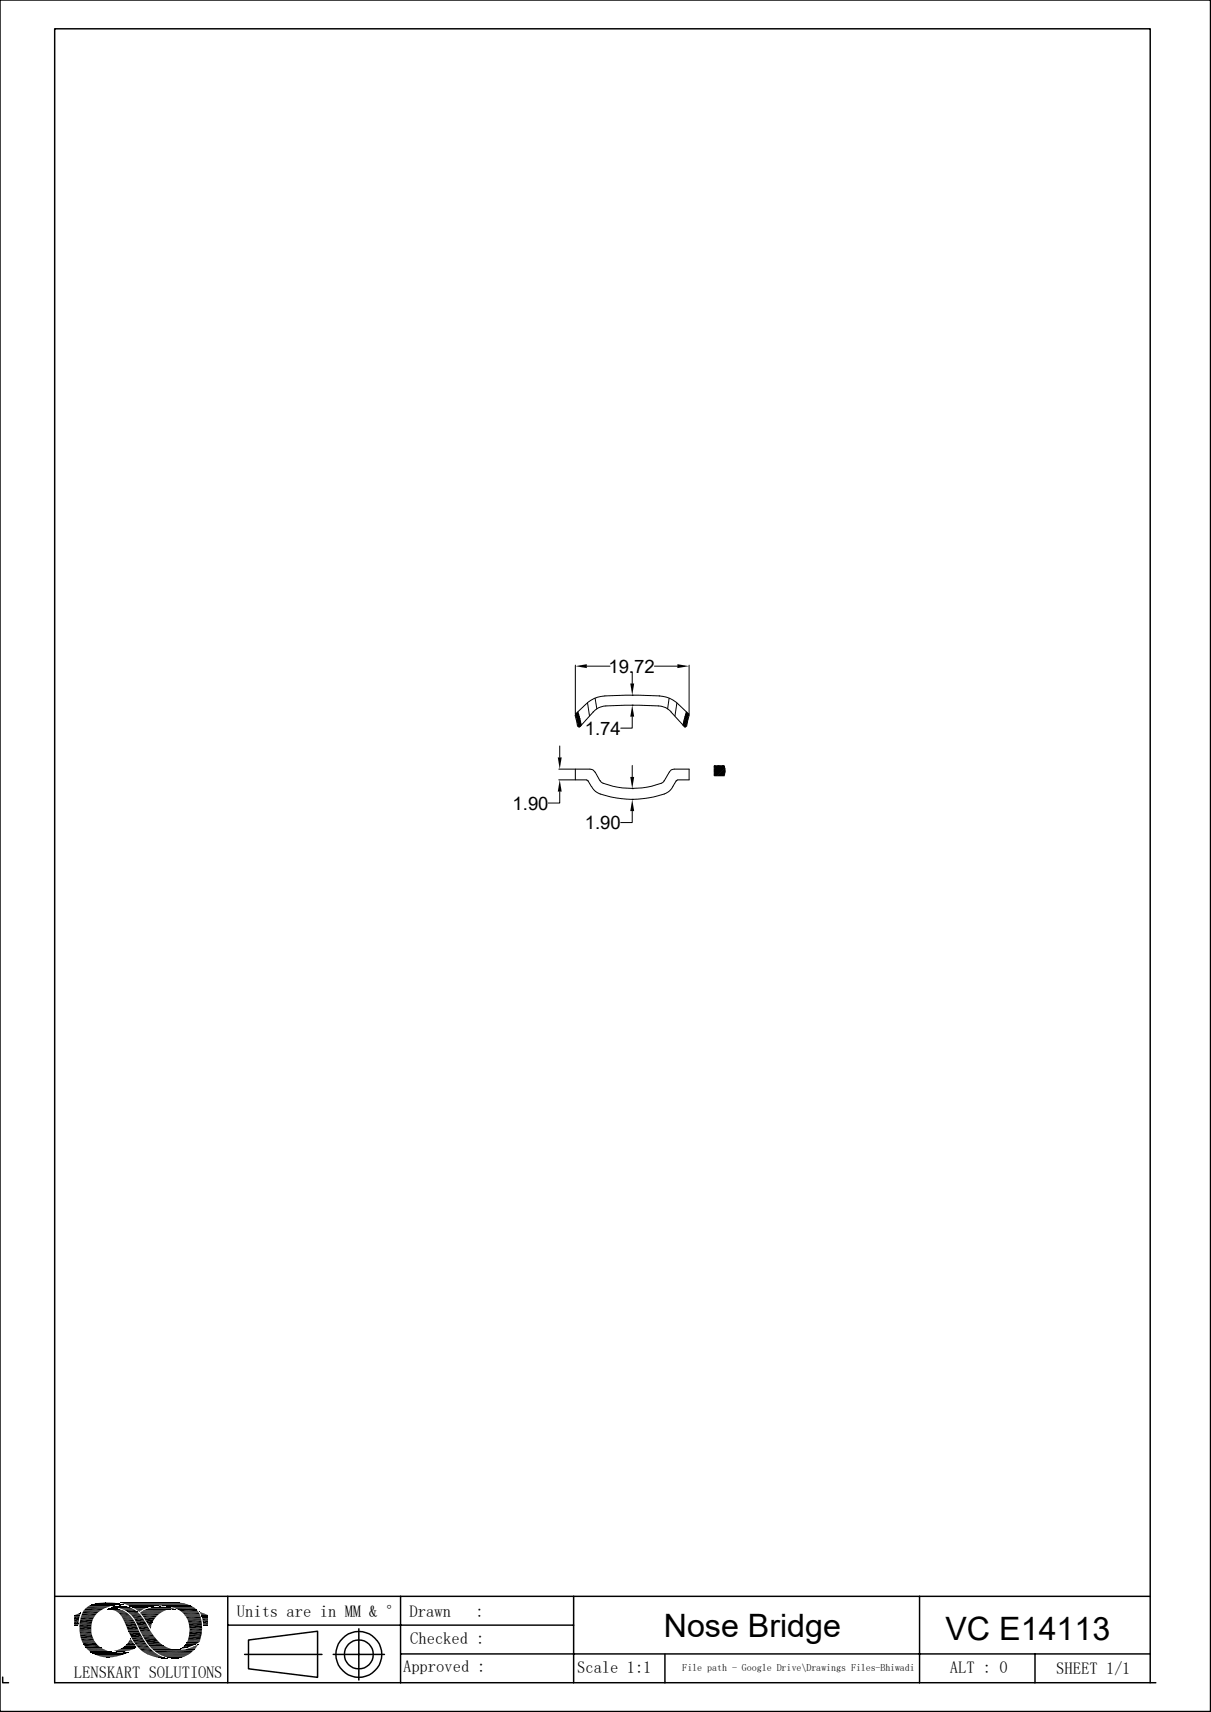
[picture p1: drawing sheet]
<svg xmlns="http://www.w3.org/2000/svg" width="210mm" height="297mm" viewBox="0 0 210 297" stroke-linecap="round" stroke-linejoin="round" font-family="sans-serif">
<g fill="none" stroke="#000" stroke-width=".17">
<path d="M99.8 115.4v8.6M101.8 115.6h4M109.6 116.6v2M113.5 115.6h4M119.5 115.4v8.6M96.9 133.4h2.8M96.9 135.3h2.8M97.1 137.3v2h-2M97.1 129.4v2M99.7 124.1l.5 1.9M99.8 124.1l.8 .9M99.8 123.9l.8 .8"/>
<path d="M99.9 123.9l-.1 .2M99.9 124.5l.8 .8M99.9 123.8l.6 .6M100 124.8l.8 .8M100 123.7l.4 .3M100.1 125.3l.6 .6M100.2 123.6l.1 .1M100.2 123.5l.6 2.3-.8-.7M100.2 126l.2 .1h.1M100.2 125.9l.3 .3M101.7 135.3l.3 .2M101.9 122l.3 2.2"/>
<path d="M102 135.5l.6 1M103.2 133.9a.88 .88 0 0 0-.9-.5h-2.5v1.9h1.9M103.2 133.9l.9 1.6M103.2 121.2l.3 1.8M104.1 135.4l.1 .2a11.2 11.2 0 0 0 6.3 1.1 10.3 10.3 0 0 0 4.6-1.1l.1-.2M109.6 124.3v2h-1.9M109.6 132.8v2M109.7 136.8h.1M109.7 138.7h.1M109.7 120.6h.1M109.7 122.3h.1M114.3 120.7a4.9 4.9 0 0 1 3.4 1.5l1.7 1.7"/>
<path d="M114.4 120.7h-1.2a53.9 53.9 0 0 0-9.5 .2 5.1 5.1 0 0 0-2.1 1.3l-1.8 1.7M116 121.2l-.2 1.8M116.4 123.5l2.3 2.6h.2l.1-.1M116.4 123.5l-1-.7a4.8 4.8 0 0 0-2.3-.4 50.5 50.5 0 0 0-8.9 .2l-1 .6-2.6 2.9-.4-.5M117.3 135.5l-.8 1.3-.5 .5a14.3 14.3 0 0 1-8.2 1.3l-1.9-.3-1.8-.5-.8-.5-.7-.8M117.4 122l-.3 2.2M117.5 135.3l-.2 .2M117.5 135.3h2v-1.9h-2.6a.88 .88 0 0 0-.8 .5l-.9 1.6M119 123.5l-.6 2.3 .8-.7M119 125.9l-.2 .3M119.1 125.6l-.4 .5M119.1 123.6l-.1 .1"/>
<path d="M119.2 125.3l-.6 .6M119.2 123.7l-.3 .3M119.3 124.8l-.8 .8M119.3 123.8l-.5 .6M119.4 124.5l-.8 .8M119.4 123.9l.1 .2M119.5 123.9l-.8 .8M119.5 124.1l-.9 .9M119.5 124.1l-.4 1.9M124 132.9l-.1 .1M124.2 132.9l-.3 .3M124.4 132.9l-.5 .5"/>
<path d="M124.6 132.9l-.7 .7M124.8 132.9l-.9 1M125.1 132.9l-1.2 1.2M125.3 132.9l-1.4 1.4M125.5 132.9l-1.6 1.6M125.6 132.9a2.2 2.2 0 0 1 0 1.7M125.6 132.9h-1.7v1.7h1.7M125.6 133l-1.6 1.6M125.7 133.1l-1.5 1.5M125.7 134.3l-.3 .3M125.7 133.3l-1.2 1.3M125.7 133.6l-1 1"/>
<path d="M125.7 134l-.5 .6M125.8 133.8l-.9 .8M109.6 140.7v2h-1.9M14.3 279.9h2.5M14.5 279.4h3M14.9 279h3.4M15.2 278.7h3.9M15.4 278.6h4.1M15.5 278.5h4.2M15.9 278.4h5.5M15.9 278.4h5.4M16 278.3h5.2"/>
<path d="M16.2 278.3h4.8M16.4 278.2h4.3M16.6 278.2h3.9M17 278.1h3.1M17.1 278.1h2.9M18.5 279.2h2.2M18.7 279.2h2.1M19.3 278.8h3.1M19.3 278.8h3M19.3 278.8h3.2M19.4 278.7h2.7M19.7 278.7h2.2"/>
<path d="M20.1 278.5h-4.5M20.1 278.9h2.7M20.8 279h2M20.8 279.1h2.4M20.9 278h9.8M20.9 278h10.3M20.9 278.1h10.6M21.1 278.1h10.9M21.1 278.4h-5.4M21.4 278.2h10.8M21.5 278.3h10.9M21.8 278.3h10.7"/>
<path d="M21.8 278.4h10.9M22 278.4h10.9M22.1 278.5h11M22.4 278.6h10.7M22.4 278.6h5M22.5 278.6h4.4M22.5 278.7h4.2M22.8 278.8h3.2M23 278.9h2.6M23.2 279h2.2M24.3 279.8h3.7M24.3 279.8h3.6"/>
<path d="M24.3 279.9h3.5M24.4 279.7h3.8M24.6 279.6h3.6M24.6 279.5h4M24.8 279.4h3.9M24.9 279.3h4.2M25.2 279.2h4.2M25.5 279.1h4.8M25.7 278.8l-2.8 .1M25.7 279h4.4M25.8 279h4.2M26.1 278.9h3.6"/>
<path d="M26.3 278.9h3.2M26.6 278.8h2.6M26.8 278.8h2.2M28.2 278.6h5M28.9 278.6h4.3M28.9 278.7h4.5M29.6 278.8h4M29.9 278.9h3.8M30.2 279h3.7M30.4 279.2h-5.1M30.6 279.1h3.4M30.7 279.2h3.4"/>
<path d="M31.4 279.7h3.1M31.6 279.8h2.9M13.8 282.3h2M13.8 282.8h2M13.8 283h2M13.8 283.1h2M13.8 283.5h2.1M13.9 281h2.2M14 280.5h2.4M14 284.2h2.2M14.2 284.7h2.2M14.5 285.3h2.3"/>
<path d="M14.9 285.8h2.6M14.9 285.9h2.7M14.9 285.9h2.8M15 286h2.8M15.1 286.1h3M15.2 286.3h3.3M15.4 286.4h3.1M15.5 286.4h3.5M15.6 286.6h3.8M15.7 286.6h3.7M15.7 286.6h4.2M15.8 286.7h4.4"/>
<path d="M15.8 286.7h5.3M15.9 286.8h6.2M16.1 286.9h5.8M16.1 286.9h5.7M16.2 287h5.5M16.4 287h5.1M16.5 287.1h4.8M16.6 287.1h4.5M16.9 287.3h4M17.2 287.3h3.2M17.4 287.4h2.9M19.8 286.4h2.7"/>
<path d="M19.8 286.4h2.4M20 286.3h2.6M20.2 286.2h2.7M20.6 286.2h2.5M20.7 286.1h2.6M21 286h2.4M21 285.9h2.6M21.4 285.7h2.2M21.5 285.7h2.1M21.5 285.6h2.1M23.6 285.8h-2.3M24.6 280.2h2.7"/>
<path d="M24.9 280.6h2.1M25 286.8h2.1M25.6 287.1h2M25.6 285.2h2.4M25.9 285.5h2.5M25.9 285.6h2.7M26 285.7h2.8M26.1 285.8h3M26.2 285.9h3.1M26.3 286h3.3M26.4 286.1h3.4M26.4 286.1h3.7"/>
<path d="M26.5 286.2h4.1M26.5 286.2h4.7M26.6 286.3h7.1M26.6 286.3h7M27.1 286.7h6.1M27.3 286.9h5.7M27.5 286.9h5.4M27.5 287h5.4M27.7 287.1h5M28 287.2h4.4M28.3 287.3h3.9M28.5 287.5h3.5"/>
<path d="M29 287.5h2.6M29.1 287.6h2.5M31.2 286.2h2.5M31.9 280.1h2.7M32 280.2h2.7M32 280.3h2.7M32.1 280.4h2.7M32.2 280.4h2.6M32.2 280.5h2.6M32.4 280.9h2.5M32.4 284.8h2.2M32.4 284.9h2.2"/>
<path d="M32.4 284.9h2.1M32.4 285h2.1M32.5 284.7h2.2M32.6 284.6h2.1M32.6 284.7h2.1M32.6 284.5h2.1M32.7 281.5h2.3M32.7 283.9h2.2M32.9 282.5h2.2"/>
</g>
<g fill="#000">
<path d="M99.8 115.6l2-.4v.7zM109.3 118.6h.7l-.4 2zM117.5 115.2l2 .4-2 .3zM96.7 131.4h.7l-.3 2zM97.1 135.3l.3 2h-.7zM109.3 134.8h.7l-.4 2zM109.6 122.3l.4 2h-.7zM109.6 138.7l.4 2h-.7zM13.4 280l.4-.1 .1 .1zM13.8 279.9h.2l-.1 .1zM13.8 279.9h.2zM17.8 278h1.6z"/>
<path d="M18.2 278h1.2zM18.6 279.1h2zM18.7 279.1h1.9zM18.8 279.1h1.7zM18.8 279.1h1.6zM18.9 279.1h1.5zM19 279.1h1zM18.9 279.1h1.2zM19 279.1h1.1zM19.1 279.1h.9zM19.1 279.2l1.9 .1zM19.1 279.1h.8z"/>
<path d="M19.3 279.1h.6zM19.5 279.3l1.8 .1zM19.3 279.1h.5zM19.6 279l.2 .1zM19.6 279h.1zM19.7 279.4h1.6zM19.9 279.4l1.7 .2h-1.4zM19.9 279.4h1.4l.3 .2zM20 278.7h1.8zM20 278.7h1.7zM20.1 278.6l1.6 .1zM20.2 279.6l1.7 .1h-1.5z"/>
<path d="M20.2 279.6h1.4l.3 .1zM20.1 278.6h1.4zM20.4 278.6h1.1zM20.4 279.7l1.6 .1zM20.5 279.8l1.8 .2h-1.5zM20.5 279.8h1.5l.3 .2zM20.7 278.6h.3zM20.4 278.6h.8zM20.7 278.6h.5zM21.1 278.4h.3zM21.3 279.2h1.9zM22 279.5l1.8 .1z"/>
<path d="M22.1 279.6h1.7zM22.1 279.6l1.8 .1zM22.2 279.7l1.9 .2h-1.7zM22.2 279.7h1.7l.2 .2zM22.4 279.9l1.9 .2h-1.7zM22.4 279.9h1.7l.2 .2zM23.2 279h1.9zM23.3 279l1.8 .1zM23.4 279.1h1.6zM23.4 279.1h1.7zM23.5 279.1h1.4zM23.5 279.1h1.5z"/>
<path d="M23.5 279.1l1.3 .1zM23.6 279.2l.9 .2h-.7zM23.6 279.2h1.2l-.3 .2zM23.8 279.4h.6zM23.8 279.4h.7zM23.9 279.4l.4 .2zM23.9 279.4h.5l-.1 .2zM24.1 279.6l.1 .1zM24.1 279.6h.2zM27.1 278.8h1.9zM27.1 278.8h1.8zM27.7 278.8h1.2z"/>
<path d="M27.7 278.8h.7zM29.9 279.2h.5zM30 279.2h.4zM30.3 279.2h.1zM30.4 278h.2zM34.7 279.7h.1zM34.7 279.7l.4 .1h-.4zM34.7 279.7l.4 .1zM34.7 279.8l.8 .2h-.7zM34.7 279.8l.8 .2zM34.8 280l1.1 .1h-1.1zM34.8 280h.7l.4 .1z"/>
<path d="M12.9 280.2h.9zM12.9 280.2l.9 .1zM12.9 280.3l.9 .1h-.9zM12.9 280.3h.9v.1zM12.9 280.4l.8 .4h-.8zM12.9 280.4h.9l-.1 .4zM12.9 280.8h.8zM12.9 280.8l.7 .5h-.7zM12.9 280.8h.8l-.1 .5zM12.9 281.3l.7 .4h-.7zM12.9 281.3h.7v.4zM12.9 281.7h.7z"/>
<path d="M12.9 281.7l.7 .2h-.7zM12.9 281.7h.7v.2zM12.9 281.9h.7zM12.9 281.9h.6zM12.9 281.9l.6 .1zM13 280.2h.9zM13.2 280.1l.7 .1zM13.2 280.1h.7zM13.4 280h.5zM13.8 282.3l2 .4h-2zM13.8 282.3h2v.4zM17.8 287.4l1.8 .1z"/>
<path d="M17.8 287.4h1.9zM17.9 287.5h1.1zM17.9 287.5h1.7zM18.4 287.5h.6zM18.6 287.5h.4zM19.9 286.4l1.9 .1zM19.9 286.4h2zM20.1 286.5h1.4zM20.1 286.5h1.7zM20.2 286.5h1.1zM20.2 286.5h1.3zM20.5 286.5h.7z"/>
<path d="M20.5 286.5h.8zM20.8 280l1.7 .2h-1.5zM20.8 280h1.5l.2 .2zM20.8 286.5h.3zM20.8 286.5h.4zM20.9 286.5h.2zM21 280.2l1.7 .3h-1.6zM21 280.2h1.5l.2 .3zM21.1 280.5h1.7zM21.2 280.5l1.7 .2h-1.7zM21.2 280.5h1.6l.1 .2zM21.2 280.7l1.8 .1h-1.7z"/>
<path d="M21.2 280.7h1.7l.1 .1zM21.3 280.8l1.8 .2h-1.7zM21.3 280.8h1.7l.1 .2zM21.4 281l1.8 .1zM21.4 281.1l1.9 .2h-1.8zM21.4 281.1h1.8l.1 .2zM21.1 286.7h1zM21.4 286.7h.8zM21.5 286.7h.7zM21.5 281.3l1.9 .1zM21.6 281.4l1.9 .3h-1.8zM21.6 281.4h1.8l.1 .3z"/>
<path d="M21.6 285.6l2 .1zM21.6 285.6h1.9zM21.7 281.7l2 .5h-1.8zM21.7 281.7h1.8l.2 .5zM21.7 285.5l1.8 .1zM21.7 286.7h.5zM21.7 285.5h1.8zM21.8 285.5h1.7zM21.8 286.7h.4zM21.9 286.7h.3zM21.9 282.2l2.1 .5h-1.9zM21.9 282.2h1.8l.3 .5z"/>
<path d="M21.9 285.3h1.4zM21.9 285.3l1.6 .2h-1.7zM21.9 285.3h1.4l.2 .2zM22.1 286.6h.2zM22.1 282.7l1.9 .1zM22.1 286.6h.3zM22.2 282.8l1.9 .1zM22.2 282.9l1.9 .1zM22.2 284.9l.9 .1zM22.2 285l1.1 .3h-1.4zM22.2 285h.9l.2 .3zM22.3 283h1.8z"/>
<path d="M22.3 283l1.9 .2h-1.8zM22.3 283h1.8l.1 .2zM22.4 283.2l2.3 .9h-1.9zM22.4 283.2h1.8l.5 .9zM22.4 284.7l.7 .2h-.9zM22.4 284.7h.5l.2 .2zM22.5 284.6l.4 .1h-.5zM22.5 284.6h.3l.1 .1zM22.6 284.4h.1zM22.6 284.4l.2 .2h-.3zM22.6 284.4l.2 .2zM22.6 280.1l1.9 .2h-1.6z"/>
<path d="M22.6 280.1h1.7l.2 .2zM22.9 280.3l1.8 .4h-1.5zM22.9 280.3h1.6l.2 .4zM23.2 280.7l1.6 .1zM23.2 280.8l1.9 .4h-1.6zM23.2 280.8h1.6l.3 .4zM23.5 281.2l1.6 .1zM23.5 281.3l2 .7h-1.6zM23.5 281.3h1.6l.4 .7zM23.9 282l1.7 .2h-1.6zM23.9 282h1.6l.1 .2zM24 282.2l1.9 .5h-1.7z"/>
<path d="M24 282.2h1.6l.3 .5zM24.2 282.7l1.9 .3h-1.8zM24.2 282.7h1.7l.2 .3zM24.3 283l1.9 .1zM24.4 283.1l1.8 .1zM24.4 283.2l1.9 .1zM24.5 283.3h1.8zM24.5 283.3l1.9 .1zM24.6 283.4l1.9 .1h-1.9zM24.6 283.4h1.8l.1 .1zM24.6 283.5l1.9 .1zM24.9 280.6l2 .1z"/>
<path d="M25 280.7l1.6 .4h-1.4zM25 280.7h1.9l-.3 .4zM25.1 284.4l2.5 .5h-2.2zM25.1 284.4h2l.5 .5zM25.2 281.1l1.2 .4h-.9zM25.2 281.1h1.4l-.2 .4zM25.3 286.9l2 .1h-1.7zM25.3 286.9h1.8l.2 .1zM25.5 281.5h.9zM25.5 281.5l.7 .4h-.5zM25.5 281.5h.9l-.2 .4zM25.7 281.9l.5 .2h-.4z"/>
<path d="M25.7 281.9h.5v.2zM25.8 282.1l.4 .1h-.3zM25.8 282.1h.4v.1zM25.9 282.2l.3 .3zM25.9 282.2h.3v.3zM26.1 282.5l.1 .1zM26.1 287.2l1.7 .1zM26.3 287.3l1.9 .2h-1.2zM26.3 287.3h1.5l.4 .2zM27 287.5h1.3zM27.1 287.5l1.4 .1zM27.6 287.6h1z"/>
<path d="M27.6 287.6l1.1 .1zM27.8 287.7h1.1zM28 287.7h.9zM28.1 287.7h.9zM28.5 287.7h.5zM28.7 287.7h.3zM28.8 287.7h.2zM29.1 287.5l2 .2h-1.4zM29.7 287.7h1.3zM29.7 287.7h1.4zM30 287.7h.8zM30 287.7h1z"/>
<path d="M30.1 287.7h.4zM30.1 287.7h.7zM30.2 287.7h.3zM31.3 286h.2zM31.3 286h.3zM31.3 286h.4zM31.4 286h.5zM31.4 286l.2-.2 .3 .2zM31.6 285.8h.8l-.5 .2zM31.6 285.8h.9zM31.6 285.8h1zM31.6 285.8h.8z"/>
<path d="M31.7 285.8h.9zM31.7 285.8h1zM31.9 286.2h1.8zM32 285.5l.7 .3h-1zM32 285.5h1.3l-.6 .3zM32 285.5h1.3zM32 285.5h1.4zM32.1 286.1h1.7zM32.2 286.1h1.6zM32.2 285.2h1.8zM32.2 285.2l1.2 .3h-1.4zM32.2 285.2h1.8l-.6 .3z"/>
<path d="M32.3 285l1.9 .1zM32.3 285h2zM32.3 285.1l1.7 .1h-1.8zM32.3 285.1h1.9l-.2 .1zM32.3 286.1h1.5zM32.4 285h2zM32.4 284.9l2 .1h-2zM32.6 286h1.3zM32.7 281.6l2.3 .5h-2.2zM32.7 281.6h2.3v.5zM32.7 284l2 .5h-2.1zM32.7 284h2.1l-.1 .5z"/>
<path d="M32.8 286h1.1zM32.9 283l2.1 .5h-2.2zM32.9 283h2.1v.5zM32.9 285.9h1.1zM33.1 285.8h.9zM33.3 285.8h.7zM33.4 285.7h.7zM33.4 285.7l.2-.1 .5 .1zM33.6 285.6h.5v.1zM33.6 285.6l.4-.1 .1 .1zM34 285.5h.2l-.1 .1zM34 285.5l.2-.1v.1z"/>
<path d="M34.2 285.4h.1l-.1 .1zM34.2 285.4l.1-.1zM34.8 280.1l1.2 .1zM34.9 280.2h1.1zM34.9 280.2h1.2zM34.9 280.2l1.2 .1zM34.9 280.3l1.2 .1h-1.1zM34.9 280.3h1.2v.1zM35 280.4h1.1zM35 280.4l1.1 .2h-1zM35 280.4h1.1v.2zM35.1 280.6h1z"/>
<path d="M35.1 280.6l1 .1zM35.1 280.7l1 .1zM35.1 280.8l1 .3h-1zM35.1 280.8h1v.3zM35.1 281.1h1zM35.1 281.1l1 .5h-.9zM35.1 281.1h1v.5zM35.2 281.6l.9 .2h-.9zM35.2 281.6h.9v.2zM35.2 281.8l.9 .2h-.8zM35.2 281.8h.9v.2zM35.3 282h.8z"/>
<path d="M35.4 282h.7zM35.5 282l.6 .1zM35.9 282.1h.2z"/>
</g>
<g fill="none" stroke="#000" stroke-width=".25">
<path d="M0 0h209.9v296.9h-209.9zM9.5 276.9h190M14.3 279.7h2.8M39.5 276.9v15M69.5 276.9v15M99.5 276.9v15M159.5 276.9v15M.5 291v.9h1M13.8 283.3h2.1M14.5 285.5h2.6M24.2 286.1h2.1M24.4 280.1h3.2"/>
<path d="M24.6 283.8h2.1M24.8 284h2.1M25.7 285.4h2.7M32.5 281.1h2.4M32.6 281.3h2.4M32.9 282.7h2.2M39.5 281.9h60M42.4 287h13.4M43.1 284.5l12-1.5v8l-12-1.5zM57.8 287h8.9M62.2 282.6v8.9M69.5 286.9h130"/>
<path d="M115.3 287v5M179.5 286.9v5M199.5 291.9v-286.9h-190v286.9h190.9"/>
<circle cx="62.2" cy="287" r="2.51"/>
<circle cx="62.2" cy="287" r="4"/>
</g>
<g fill="none" stroke="#000" stroke-width=".21">
<path d="M14.4 279.5h3M15 278.8h3.9M31.7 279.9h2.9M13.8 281.5h2.2M13.8 281.7h2.1M14.1 280.4h2.4M14.2 284.9h2.4M14.7 285.7h2.7M23.5 285.4h2.1M24 285.9h2M24.4 286.4h2.1M24.7 286.6h2.1"/>
<path d="M24.9 284.2h2.2M32.9 282.9h2.1"/>
</g>
<path d="M14.6 279.2h3.5M30.9 279.4h3.4M13.9 284h2.2M14.1 280.1h2.7M14.4 285.2h2.4M22.8 284.2h2M25.4 285h2.5M32.8 283.7h2.2" fill="none" stroke="#000" stroke-width=".34"/>
<path d="M21.4 279.4h2.3M13.9 283.7h2.1M22.9 284.5h2.2M23.1 284.8h2.1M23.3 285.1h2.1M23.7 285.6h2.2M24.7 280.4h2.6M26.7 286.5h6.8M32.3 280.6h2.5" fill="none" stroke="#000" stroke-width=".3"/>
<path d="M13.8 281.2h2.3M13.9 280.8h2.4M14.1 284.5h2.2" fill="none" stroke="#000" stroke-width=".38"/>
<path d="M13.8 282h2.1M32.8 282.3h2.3" fill="none" stroke="#000" stroke-width=".42"/>
<g font-size="5.6">
<text x="115.1" y="283.9">Nose Bridge</text>
<text x="164" y="284.5">VC E14113</text>
</g>
<g font-size="3.2">
<text x="105.5" y="116.7">19.72</text>
<text x="101.4" y="127.5">1.74</text>
<text x="88.9" y="140.5">1.90</text>
<text x="101.4" y="143.8">1.90</text>
</g>
<g font-size="2.9">
<text x="41.1" y="280.6">Units are in MM &amp; °</text>
<text x="71" y="280.6">Drawn</text>
<text x="82.5" y="280.6">:</text>
<text x="71.1" y="285.2">Checked :</text>
<text x="12.8" y="291.1">LENSKART SOLUTIONS</text>
<text x="69.9" y="290.1">Approved :</text>
<text x="100.1" y="290.3">Scale 1:1</text>
<text x="164.7" y="290.3">ALT : 0</text>
<text x="183.2" y="290.4">SHEET 1/1</text>
</g>
<text font-size="1.7" x="118.3" y="289.9">File path - Google Drive\Drawings Files-Bhiwadi</text>
</svg>
